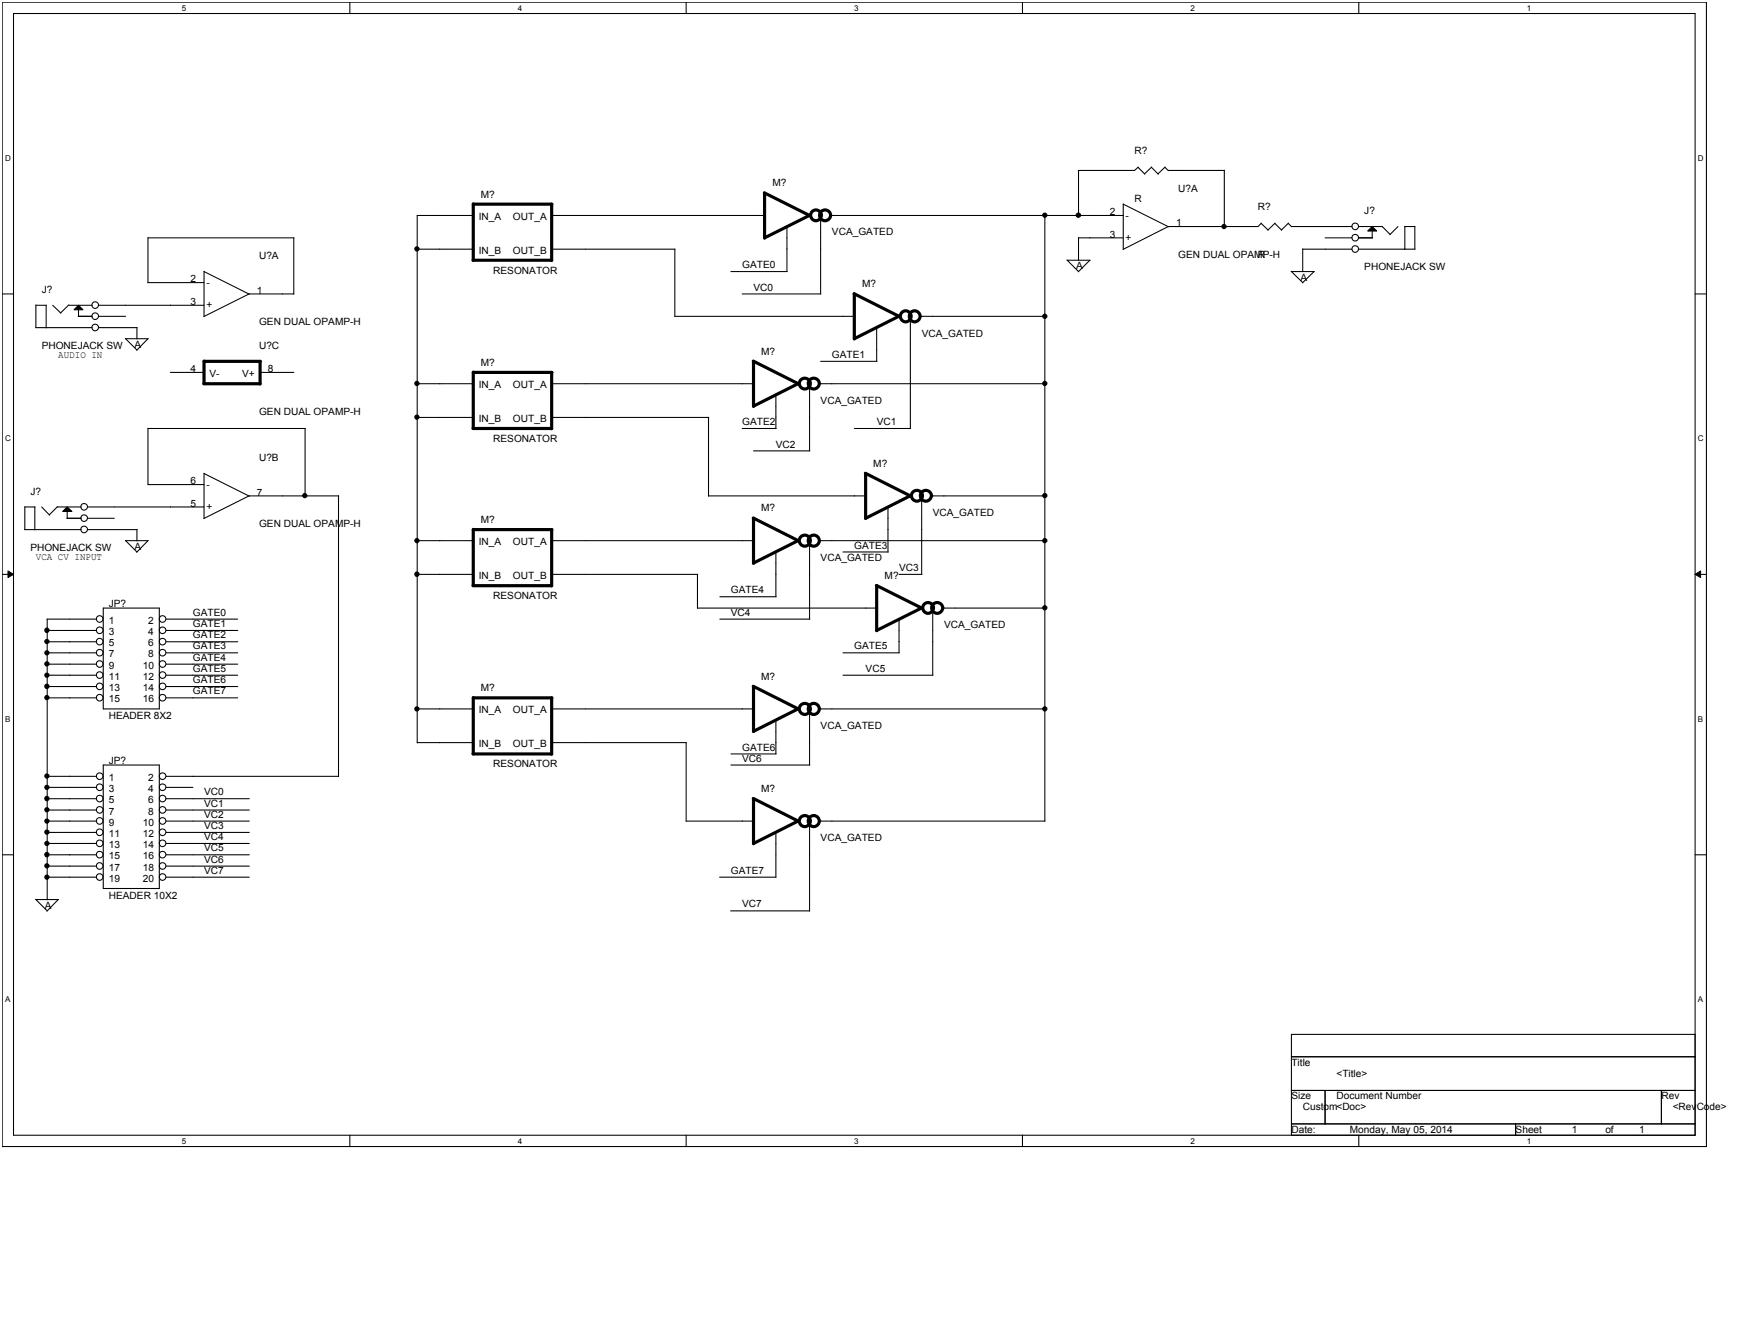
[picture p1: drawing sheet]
<svg xmlns="http://www.w3.org/2000/svg" width="279mm" height="216mm" viewBox="0 0 279 216" stroke-linecap="round" stroke-linejoin="round" font-family="sans-serif">
<path d="M.4 .4h274.1v183.9h-274.1zM2.2 2.2h270.5v180.3h-270.5z" fill="none" stroke="#000" stroke-width=".17"/>
<g fill="#fff">
<path d="M29.2 .6h.7v1.4h-.7z"/>
<path d="M29.2 182.7h.7v1.4h-.7z"/>
</g>
<path d="M56.3 .4v1.8M56.3 182.5v1.8" fill="none" stroke="#000" stroke-width=".17"/>
<g fill="#fff">
<path d="M83.3 .6h.7v1.4h-.7z"/>
<path d="M83.3 182.7h.7v1.4h-.7z"/>
</g>
<path d="M110.4 .4v1.8M110.4 182.5v1.8" fill="none" stroke="#000" stroke-width=".17"/>
<g fill="#fff">
<path d="M137.4 .6h.7v1.4h-.7z"/>
<path d="M137.4 182.7h.7v1.4h-.7z"/>
</g>
<path d="M164.5 .4v1.8M164.5 182.5v1.8" fill="none" stroke="#000" stroke-width=".17"/>
<g fill="#fff">
<path d="M191.5 .6h.7v1.4h-.7z"/>
<path d="M191.5 182.7h.7v1.4h-.7z"/>
</g>
<path d="M218.6 .4v1.8M218.6 182.5v1.8" fill="none" stroke="#000" stroke-width=".17"/>
<g fill="#fff">
<path d="M245.6 .6h.7v1.4h-.7z"/>
<path d="M245.6 182.7h.7v1.4h-.7z"/>
<path d="M.8 24.7h.9v1.4h-.9z"/>
<path d="M273.1 24.7h.9v1.4h-.9z"/>
<path d="M.8 69.8h.9v1.4h-.9z"/>
<path d="M273.1 69.8h.9v1.4h-.9z"/>
</g>
<path d="M.4 47.3h1.8M272.7 47.3h1.8" fill="none" stroke="#000" stroke-width=".17"/>
<g fill="#fff">
<path d="M.8 114.9h.8v1.4h-.8z"/>
<path d="M273.1 114.9h.8v1.4h-.8z"/>
</g>
<path d="M.4 92.3h1.8M272.7 92.3h1.8" fill="none" stroke="#000" stroke-width=".17"/>
<path d="M1.3 91.8l.9 .5-.9 .5zM272.7 92.3l.8-.5v1z" fill="#000"/>
<path d="M1.3 91.8l.9 .5-.9 .5zM272.7 92.3l.8-.5v1z" fill="none" stroke="#000" stroke-width=".16"/>
<g fill="#fff">
<path d="M.8 159.9h.8v1.4h-.8z"/>
<path d="M273.1 159.9h.8v1.4h-.8z"/>
</g>
<g fill="none" stroke="#000" stroke-width=".17">
<path d="M23.8 38.2h23.5M23.8 38.2v7.2M47.3 38.2v9.1M76.1 34.6h-9v84.8M88.7 34.6h34.3M126.6 36.4v7.3M132 35.1v12.2M133.6 34.6h47.1M168.1 34.6v97.4M173.5 38.2h7.2M173.5 27.4v7.3M173.5 38.2v3.6"/>
<path d="M180.7 32.8v7.3M180.7 32.8l7.3 3.7M183 26.9l1.1 1.1M183.1 26.9l-.6 .5h-9.1M185.2 26.9l1.1 1.1M185.2 26.9l-1.1 1.1M187.4 26.9l.6 .5M187.4 26.9l-1.1 1.1M187.9 27.4h9M196.9 27.4v9M202.9 35.9l1.1 1.1M202.9 35.9l-.5 .5h-14.5l-7.3 3.7"/>
<path d="M205.1 35.9l1.1 1.1M205.1 35.9l-1.1 1.1M207.2 35.9l.6 .6M207.3 35.9l-1.2 1.1M207.7 36.4h9.8M213.1 38.2h4.4M218.5 38.2h2.3M218.5 36.4h3.8M220.7 36.4l.7 .7h-1.4zM220.7 37.1v1.2M222.3 36.4l1.3 1.3M224.9 36.4l-1.3 1.3"/>
<path d="M225.9 36.4h1.7M226 36.4v3.7M227.6 36.4v3.7M5.7 52.7h9.1M5.8 49.1h1.7M5.8 49v3.7M7.4 49.1v3.6M8.5 49.1l1.3 1.2M11 49.1h3.8M11.1 49l-1.3 1.3M12.6 50.9h2.2M12.6 49.1l.7 .7h-1.4z"/>
<path d="M12.6 49.8v1.1M15.9 50.9h4.3M15.9 49.1h16.9M15.9 52.7h6.2M20.2 54.4l1.8 1.9M20.2 54.5h3.6M22 52.7v1.8M23.8 45.4h9M23.8 54.5l-1.8 1.8M27.4 59.9h5.4M32.8 43.6v7.3M32.8 43.7l7.3 3.6"/>
<path d="M41.8 59.9h5.5M47.3 47.3h-7.2l-7.3 3.6M67.1 40.1h9M88.7 40.1h19.9M108.5 50.9h28.9M108.5 40.1v10.8M117.6 43.7h9M119.4 47.3h12.6M132 58.1h9.1M141 52.6v5.5M146.4 51.4v17.5M148 50.9h20.1"/>
<path d="M171.6 41.8l1.9 1.9M171.7 41.8h3.6M175.3 41.8l-1.9 1.9M207.7 43.6l1.8 1.8M207.7 43.7h3.7M209.5 40.1h8M209.5 40v3.7M211.4 43.7l-1.9 1.8M218.5 40.1h9.1M23.8 68.8v9.1h9M23.8 68.9h25.3M32.8 76.1v7.2"/>
<path d="M32.8 76.1l7.3 3.7M49.1 68.9v10.9M54.5 79.7v45.1M54.5 79.7h-14.4l-7.3 3.7M67.1 61.7h9M67.1 67.1h9M88.7 61.7h32.5M88.7 67.1h25.3M114 79.7h25.2M114 67.1v12.7M119.4 68.9h5.4M121.2 72.5h9.1"/>
<path d="M124.8 63.4v5.5M130.2 62.2v10.3M131.8 61.7h36.3M137.4 68.9h9.1M149.9 79.7h18.2M4 85.1h9.1M4 81.5h1.6M4 81.5v3.6M5.6 81.5v3.7M6.7 81.5l1.3 1.3M7.5 99.5h8M7.6 99.5v45.2"/>
<path d="M9.2 81.5h3.9M9.2 81.5l-1.3 1.3M10.8 83.3h2.3M10.8 81.5l.8 .7h-1.5zM10.8 82.2v1.2M14.1 81.5h18.7M14.1 85.1h8M14.1 83.3h4.3M16.6 97.8h9v16.2h-9zM20.2 86.9l1.8 1.8M20.2 86.9h3.6M22 85.1v1.9"/>
<path d="M23.8 86.9l-1.8 1.9M26.7 99.5h11.5M67.1 86.9h9M67.1 92.3h9M88.7 86.9h32.5M88.7 92.3h23.5M112.2 97.8h28.8M112.2 92.3v5.5M115.8 99.5h14.5M115.8 95.9h9M124.8 88.7v7.2M130.2 87.4v12.1"/>
<path d="M131.8 86.9h36.3M135.6 88.7h7.3M142.8 81.5v7.2M144.6 92.3h3.7M144.6 99.5v5.4M148.3 80.2v12.1M150 98.3v10.2M151.7 97.8h16.4M7.6 101.4h7.9M7.6 103.2h7.9M7.6 104.9h7.9M7.6 106.8h7.9"/>
<path d="M7.6 108.5h7.9M7.6 110.4h7.9M7.6 112.2h7.9M26.7 101.4h11.5M26.7 103.2h11.5M26.7 104.9h11.5M26.7 106.8h11.5M26.7 108.5h11.5M26.7 110.4h11.5M26.7 112.2h11.5M67.1 114h9M67.1 119.4h9"/>
<path d="M88.7 114h32.5M88.7 119.4h21.7M110.4 119.4v12.6M124.8 115.7v5.5M130.2 114.5v8.5M131.8 114h36.3M135.6 104.9h9.1M135.6 108.5h14.5M.4 137.4h1.8M7.6 137.4h7.9M7.6 132h7.9M7.6 124.8h7.9"/>
<path d="M7.6 126.6h7.9M7.6 128.4h7.9M7.6 130.2h7.9M7.6 133.8h7.9M7.6 135.6h7.9M7.6 139.2h7.9M16.6 123h9v19.8h-9zM26.7 137.4h13.4M26.7 132h13.4M26.7 124.8h27.8M26.7 126.6h4.3M26.7 128.4h13.4"/>
<path d="M26.7 130.2h13.4M26.7 133.8h13.4M26.7 135.6h13.4M26.7 139.2h13.4M110.4 132h10.8M117.6 123h12.7M117.6 121.2h7.2M124.8 133.8v7.3M130.2 132.5v14M131.8 132h36.3M272.7 137.4h1.8M5.7 144.6l1.9 1.8"/>
<path d="M5.8 144.6h3.6M7.6 141h7.9M9.4 144.6l-1.9 1.9M26.7 141h13.4M115.7 141h9.1M117.5 146.4h12.7M207.7 166.3h65v16.2h-65zM207.7 169.9h65M207.7 175.3h65M213.1 175.3v5.4M267.2 175.3v5.4M207.7 180.7h65"/>
<path d="M243.8 180.7v1.8"/>
<circle cx="168.1" cy="34.6" r=".34"/>
<circle cx="173.5" cy="34.6" r=".36"/>
<circle cx="196.9" cy="36.4" r=".34"/>
<circle cx="218" cy="38.2" r=".54"/>
<circle cx="218" cy="36.4" r=".54"/>
<circle cx="15.3" cy="50.8" r=".54"/>
<circle cx="15.3" cy="49" r=".54"/>
<circle cx="15.3" cy="52.6" r=".54"/>
<circle cx="67.1" cy="40" r=".34"/>
<circle cx="168.1" cy="50.8" r=".34"/>
<circle cx="218" cy="40" r=".54"/>
<circle cx="49" cy="79.7" r=".34"/>
<circle cx="67.1" cy="67.1" r=".34"/>
<circle cx="67.1" cy="61.6" r=".34"/>
<circle cx="168.1" cy="61.6" r=".34"/>
<circle cx="168.1" cy="79.7" r=".34"/>
<circle cx="13.5" cy="85.1" r=".54"/>
<circle cx="13.5" cy="83.3" r=".54"/>
<circle cx="13.5" cy="81.5" r=".54"/>
<circle cx="16" cy="99.5" r=".54"/>
<circle cx="26.1" cy="99.5" r=".54"/>
<circle cx="67" cy="92.3" r=".35"/>
<circle cx="67.1" cy="86.9" r=".34"/>
<circle cx="168.1" cy="86.9" r=".34"/>
<circle cx="168.1" cy="97.7" r=".34"/>
<circle cx="7.5" cy="110.3" r=".35"/>
<circle cx="7.5" cy="101.3" r=".35"/>
<circle cx="7.5" cy="103.1" r=".34"/>
<circle cx="7.5" cy="112.1" r=".34"/>
<circle cx="7.5" cy="104.9" r=".34"/>
<circle cx="7.5" cy="106.7" r=".34"/>
<circle cx="7.5" cy="108.5" r=".34"/>
<circle cx="16" cy="104.9" r=".54"/>
<circle cx="16" cy="106.7" r=".54"/>
<circle cx="16" cy="103.1" r=".54"/>
<circle cx="16" cy="108.5" r=".54"/>
<circle cx="16" cy="101.3" r=".54"/>
<circle cx="16" cy="110.3" r=".54"/>
<circle cx="16" cy="112.2" r=".54"/>
<circle cx="26.1" cy="106.7" r=".54"/>
<circle cx="26.1" cy="104.9" r=".54"/>
<circle cx="26.1" cy="108.5" r=".54"/>
<circle cx="26.1" cy="103.1" r=".54"/>
<circle cx="26.1" cy="101.3" r=".54"/>
<circle cx="26.1" cy="110.3" r=".54"/>
<circle cx="26.1" cy="112.2" r=".54"/>
<circle cx="67.1" cy="114" r=".34"/>
<circle cx="168.1" cy="114" r=".34"/>
<circle cx="7.5" cy="128.4" r=".35"/>
<circle cx="7.5" cy="137.4" r=".35"/>
<circle cx="7.5" cy="126.6" r=".34"/>
<circle cx="7.5" cy="130.2" r=".34"/>
<circle cx="7.5" cy="135.6" r=".34"/>
<circle cx="7.5" cy="124.8" r=".34"/>
<circle cx="7.5" cy="132" r=".34"/>
<circle cx="7.5" cy="133.8" r=".34"/>
<circle cx="7.5" cy="139.2" r=".34"/>
<circle cx="16" cy="130.2" r=".54"/>
<circle cx="16" cy="132" r=".54"/>
<circle cx="16" cy="128.4" r=".54"/>
<circle cx="16" cy="126.6" r=".54"/>
<circle cx="16" cy="135.6" r=".54"/>
<circle cx="16" cy="137.4" r=".54"/>
<circle cx="16" cy="124.8" r=".54"/>
<circle cx="16" cy="139.2" r=".54"/>
<circle cx="16" cy="133.8" r=".54"/>
<circle cx="26.1" cy="124.8" r=".54"/>
<circle cx="26.1" cy="128.4" r=".54"/>
<circle cx="26.1" cy="126.6" r=".54"/>
<circle cx="26.1" cy="130.2" r=".54"/>
<circle cx="26.1" cy="132" r=".54"/>
<circle cx="26.1" cy="135.6" r=".54"/>
<circle cx="26.1" cy="137.4" r=".54"/>
<circle cx="26.1" cy="139.2" r=".54"/>
<circle cx="26.1" cy="133.8" r=".54"/>
<circle cx="7.5" cy="141" r=".34"/>
<circle cx="16" cy="141" r=".54"/>
<circle cx="26.1" cy="141" r=".54"/>
</g>
<g fill="none" stroke="#000" stroke-width=".51">
<path d="M76.1 32.8h12.7M76.1 32.8v9M88.7 32.8v9.1M122.9 31l7.3 3.6M123 31v7.3M130.3 34.6l-7.3 3.6M32.8 58.1h9.1M32.8 58v3.7M41.8 58.1v3.6M76.1 41.8h12.6M76.1 59.8v9.1M76.1 59.9h12.7"/>
<path d="M88.7 59.9v9M121.2 58l7.2 3.7M121.2 58.1v7.2M137.4 47.2l7.2 3.7M137.4 47.3v7.2M144.7 50.8l-7.3 3.7M32.8 61.7h9M76.1 68.9h12.6M128.4 61.6l-7.2 3.7M139.2 76.1l7.2 3.6M139.2 76.1v7.3M146.5 79.7l-7.3 3.6"/>
<path d="M76.1 94.2h12.6M76.1 85.1v9.1M76.1 85.1h12.7M88.7 85.1v9.1M121.2 83.3l7.2 3.6M121.2 83.3v7.3M128.4 86.9l-7.2 3.6M141 94.1l7.3 3.7M141 94.2v7.2M148.3 97.7l-7.3 3.7M76.1 112.1v9.1M76.1 112.2h12.7"/>
<path d="M88.7 112.2v9M121.2 110.3l7.2 3.7M121.2 110.4v7.2M128.4 113.9l-7.2 3.7M76.1 121.2h12.6M121.2 128.4l7.2 3.6M121.2 128.4v7.2M128.4 132l-7.2 3.6"/>
<circle cx="131.3" cy="34.6" r=".87"/>
<circle cx="132.7" cy="34.6" r=".88"/>
<circle cx="145.7" cy="50.8" r=".88"/>
<circle cx="147.1" cy="50.8" r=".88"/>
<circle cx="129.5" cy="61.7" r=".88"/>
<circle cx="130.9" cy="61.7" r=".88"/>
<circle cx="147.5" cy="79.7" r=".88"/>
<circle cx="148.9" cy="79.7" r=".88"/>
<circle cx="129.5" cy="86.9" r=".89"/>
<circle cx="130.9" cy="86.9" r=".89"/>
<circle cx="149.3" cy="97.7" r=".87"/>
<circle cx="150.8" cy="97.7" r=".88"/>
<circle cx="129.5" cy="114" r=".89"/>
<circle cx="130.9" cy="114" r=".89"/>
<circle cx="129.5" cy="132" r=".89"/>
<circle cx="130.9" cy="132" r=".89"/>
</g>
<g fill="#000">
<path d="M220.7 36.4l.7 .7h-1.4zM12.6 49.1l.7 .7h-1.4zM10.8 81.5l.8 .7h-1.5z"/>
<circle cx="168.1" cy="34.6" r=".34"/>
<circle cx="173.5" cy="34.6" r=".36"/>
<circle cx="196.9" cy="36.4" r=".34"/>
<circle cx="67.1" cy="40" r=".34"/>
<circle cx="168.1" cy="50.8" r=".34"/>
<circle cx="49" cy="79.7" r=".34"/>
<circle cx="67.1" cy="67.1" r=".34"/>
<circle cx="67.1" cy="61.6" r=".34"/>
<circle cx="168.1" cy="61.6" r=".34"/>
<circle cx="168.1" cy="79.7" r=".34"/>
<circle cx="67" cy="92.3" r=".35"/>
<circle cx="67.1" cy="86.9" r=".34"/>
<circle cx="168.1" cy="86.9" r=".34"/>
<circle cx="168.1" cy="97.7" r=".34"/>
<circle cx="7.5" cy="110.3" r=".35"/>
<circle cx="7.5" cy="101.3" r=".35"/>
<circle cx="7.5" cy="103.1" r=".34"/>
<circle cx="7.5" cy="112.1" r=".34"/>
<circle cx="7.5" cy="104.9" r=".34"/>
<circle cx="7.5" cy="106.7" r=".34"/>
<circle cx="7.5" cy="108.5" r=".34"/>
<circle cx="67.1" cy="114" r=".34"/>
<circle cx="168.1" cy="114" r=".34"/>
<circle cx="7.5" cy="128.4" r=".35"/>
<circle cx="7.5" cy="137.4" r=".35"/>
<circle cx="7.5" cy="126.6" r=".34"/>
<circle cx="7.5" cy="130.2" r=".34"/>
<circle cx="7.5" cy="135.6" r=".34"/>
<circle cx="7.5" cy="124.8" r=".34"/>
<circle cx="7.5" cy="132" r=".34"/>
<circle cx="7.5" cy="133.8" r=".34"/>
<circle cx="7.5" cy="139.2" r=".34"/>
<circle cx="7.5" cy="141" r=".34"/>
</g>
<g font-size="1.6">
<text x="124.3" y="29.9">M?</text>
<text x="182.5" y="24.7">R?</text>
<text x="77" y="35.4">IN_A</text>
<text x="77.4" y="31.8">M?</text>
<text x="82.5" y="35.4">OUT_A</text>
<text x="178.5" y="34.6">2</text>
<text x="181.1" y="35.2">-</text>
<text x="182.5" y="32.5">R</text>
<text x="189.5" y="30.8">U?A</text>
<text x="202.4" y="33.7">R?</text>
<text x="219.5" y="34.4">J?</text>
<text x="41.7" y="41.7">U?A</text>
<text x="77" y="40.8">IN_B</text>
<text x="82.5" y="40.8">OUT_B</text>
<text x="133.8" y="37.9">VCA_GATED</text>
<text x="178.5" y="38.2">3</text>
<text x="181.1" y="38.8">+</text>
<text x="189.2" y="36.4">1</text>
<text x="189.5" y="41.5">GEN DUAL OPAMP-H</text>
<text x="202.4" y="41.5">R</text>
<text x="6.7" y="47.1">J?</text>
<text x="30.7" y="45.4">2</text>
<text x="33.2" y="46">-</text>
<text x="41.3" y="47.2">1</text>
<text x="79.3" y="44">RESONATOR</text>
<text x="119.4" y="43.1">GATE0</text>
<text x="121.2" y="46.7">VC0</text>
<text x="138.7" y="46.2">M?</text>
<text x="173.1" y="43.3">A</text>
<text x="209.2" y="45.1">A</text>
<text x="219.5" y="43.4">PHONEJACK SW</text>
<text x="30.7" y="49">3</text>
<text x="33.2" y="49.6">+</text>
<text x="41.7" y="52.3">GEN DUAL OPAMP-H</text>
<text x="6.7" y="56.1">PHONEJACK SW</text>
<text x="9.4" y="57.5">AUDIO IN</text>
<text x="21.6" y="55.9">A</text>
<text x="30.7" y="59.8">4</text>
<text x="41.7" y="56.1">U?C</text>
<text x="43.1" y="59.8">8</text>
<text x="77.4" y="58.8">M?</text>
<text x="122.4" y="57">M?</text>
<text x="133.8" y="57.5">GATE1</text>
<text x="148.3" y="54.1">VCA_GATED</text>
<text x="33.7" y="60.6">V-</text>
<text x="39" y="60.6">V+</text>
<text x="77" y="62.4">IN_A</text>
<text x="82.5" y="62.4">OUT_A</text>
<text x="132" y="64.9">VCA_GATED</text>
<text x="41.7" y="66.7">GEN DUAL OPAMP-H</text>
<text x="77" y="67.8">IN_B</text>
<text x="79.3" y="71">RESONATOR</text>
<text x="82.5" y="67.8">OUT_B</text>
<text x="119.4" y="68.3">GATE2</text>
<text x="124.8" y="72">VC2</text>
<text x="141" y="68.3">VC1</text>
<text x="30.7" y="77.9">6</text>
<text x="41.7" y="74.1">U?B</text>
<text x="140.5" y="75">M?</text>
<text x="4.9" y="79.5">J?</text>
<text x="30.7" y="81.5">5</text>
<text x="33.2" y="82">+</text>
<text x="33.2" y="78.5">-</text>
<text x="41.3" y="79.7">7</text>
<text x="122.4" y="82.2">M?</text>
<text x="150" y="82.9">VCA_GATED</text>
<text x="4.9" y="88.5">PHONEJACK SW</text>
<text x="21.6" y="88.4">A</text>
<text x="41.7" y="84.8">GEN DUAL OPAMP-H</text>
<text x="77" y="87.6">IN_A</text>
<text x="77.4" y="84">M?</text>
<text x="82.5" y="87.6">OUT_A</text>
<text x="137.4" y="88.2">GATE3</text>
<text x="5.8" y="90">VCA CV INPUT</text>
<text x="77" y="93.1">IN_B</text>
<text x="82.5" y="93.1">OUT_B</text>
<text x="117.6" y="95.4">GATE4</text>
<text x="132" y="90.2">VCA_GATED</text>
<text x="142.3" y="93.1">M?</text>
<text x="144.6" y="91.8">VC3</text>
<text x="17.5" y="97.5">JP?</text>
<text x="17.5" y="100.3">1</text>
<text x="23.8" y="100.3">2</text>
<text x="31" y="99">GATE0</text>
<text x="31" y="100.8">GATE1</text>
<text x="79.3" y="96.3">RESONATOR</text>
<text x="117.6" y="99">VC4</text>
<text x="151.9" y="101">VCA_GATED</text>
<text x="17.5" y="102.1">3</text>
<text x="17.5" y="103.9">5</text>
<text x="17.5" y="105.7">7</text>
<text x="17.5" y="107.5">9</text>
<text x="23" y="107.5">10</text>
<text x="23.8" y="102.1">4</text>
<text x="23.8" y="103.9">6</text>
<text x="23.8" y="105.7">8</text>
<text x="31" y="102.6">GATE2</text>
<text x="31" y="104.4">GATE3</text>
<text x="31" y="106.2">GATE4</text>
<text x="137.4" y="104.4">GATE5</text>
<text x="17.5" y="109.3">11</text>
<text x="17.5" y="111.1">13</text>
<text x="17.5" y="112.9">15</text>
<text x="23" y="109.3">12</text>
<text x="23" y="111.1">14</text>
<text x="23" y="112.9">16</text>
<text x="31" y="108">GATE5</text>
<text x="31" y="109.8">GATE6</text>
<text x="31" y="111.6">GATE7</text>
<text x="77.4" y="111.1">M?</text>
<text x="122.4" y="109.3">M?</text>
<text x="139.2" y="108">VC5</text>
<text x="17.5" y="115.6">HEADER 8X2</text>
<text x="77" y="114.7">IN_A</text>
<text x="82.5" y="114.7">OUT_A</text>
<text x="132" y="117.2">VCA_GATED</text>
<text x="17.5" y="122.8">JP?</text>
<text x="17.5" y="125.5">1</text>
<text x="23.8" y="125.5">2</text>
<text x="77" y="120.1">IN_B</text>
<text x="79.3" y="123.4">RESONATOR</text>
<text x="82.5" y="120.1">OUT_B</text>
<text x="119.4" y="122.4">VC6</text>
<text x="119.4" y="120.7">GATE6</text>
<text x="17.5" y="127.3">3</text>
<text x="17.5" y="129.1">5</text>
<text x="17.5" y="130.9">7</text>
<text x="23.8" y="127.3">4</text>
<text x="23.8" y="129.1">6</text>
<text x="23.8" y="130.9">8</text>
<text x="32.8" y="127.9">VC0</text>
<text x="32.8" y="129.7">VC1</text>
<text x="32.8" y="131.4">VC2</text>
<text x="122.4" y="127.3">M?</text>
<text x="17.5" y="132.7">9</text>
<text x="17.5" y="134.5">11</text>
<text x="17.5" y="136.3">13</text>
<text x="23" y="134.5">12</text>
<text x="23" y="136.3">14</text>
<text x="23" y="132.7">10</text>
<text x="32.8" y="133.3">VC3</text>
<text x="32.8" y="135.1">VC4</text>
<text x="32.8" y="136.9">VC5</text>
<text x="132" y="135.3">VCA_GATED</text>
<text x="17.5" y="138.1">15</text>
<text x="17.5" y="140">17</text>
<text x="17.5" y="141.7">19</text>
<text x="23" y="138.1">16</text>
<text x="23" y="140">18</text>
<text x="23" y="141.7">20</text>
<text x="32.8" y="138.7">VC6</text>
<text x="32.8" y="140.5">VC7</text>
<text x="117.6" y="140.5">GATE7</text>
<text x="7.2" y="146.1">A</text>
<text x="17.5" y="144.4">HEADER 10X2</text>
<text x="119.4" y="145.9">VC7</text>
<text x="207.7" y="171.3">Title</text>
<text x="215" y="173.1">&lt;Title&gt;</text>
<text x="207.7" y="176.7">Size</text>
<text x="209.5" y="178.5">Custom&lt;Doc&gt;</text>
<text x="215" y="176.7">Document Number</text>
<text x="267.2" y="176.7">Rev</text>
<text x="269.1" y="178.5">&lt;RevCode&gt;</text>
<text x="207.7" y="182.1">Date:</text>
<text x="217.1" y="182.1">Monday, May 05, 2014</text>
<text x="243.8" y="182.1">Sheet</text>
<text x="252.8" y="182.1">1</text>
<text x="258.2" y="182.1">of</text>
<text x="263.6" y="182.1">1</text>
</g>
<g font-size="1.3">
<text x="29.2" y="1.7">5</text>
<text x="83.3" y="1.7">4</text>
<text x="137.4" y="1.7">3</text>
<text x="191.5" y="1.7">2</text>
<text x="245.6" y="1.7">1</text>
<text x=".8" y="25.8">D</text>
<text x="273.1" y="25.8">D</text>
<text x=".8" y="70.9">C</text>
<text x="273.1" y="70.9">C</text>
<text x=".8" y="116">B</text>
<text x="273.1" y="116">B</text>
<text x=".8" y="161.1">A</text>
<text x="273.1" y="161.1">A</text>
<text x="29.2" y="183.9">5</text>
<text x="83.3" y="183.9">4</text>
<text x="137.4" y="183.9">3</text>
<text x="191.5" y="183.9">2</text>
<text x="245.6" y="183.9">1</text>
</g>
</svg>
